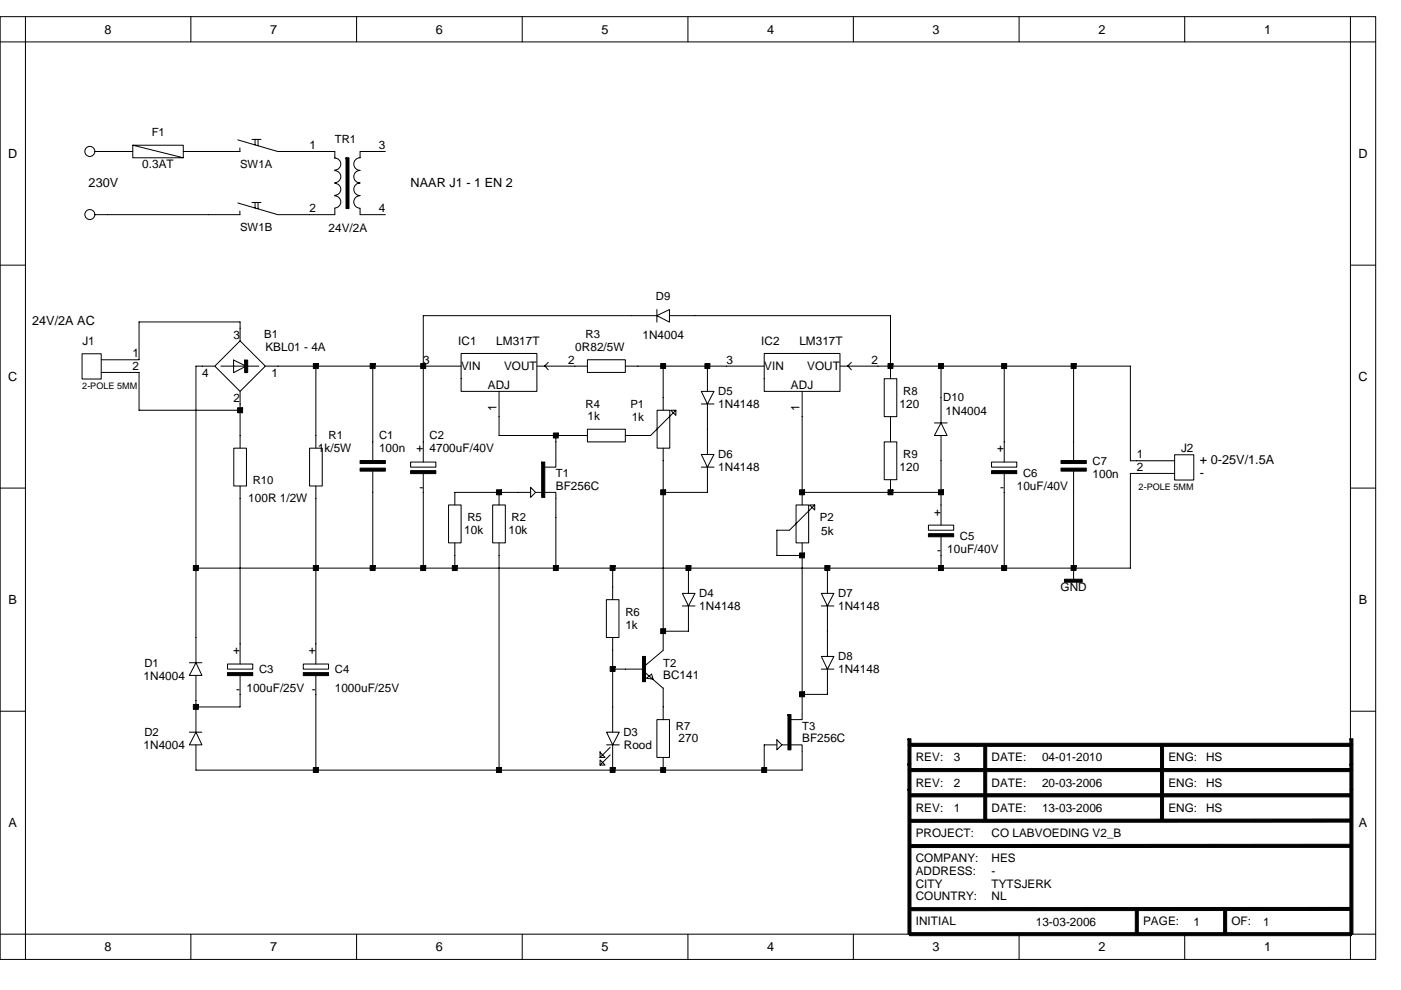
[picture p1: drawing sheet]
<svg xmlns="http://www.w3.org/2000/svg" width="297mm" height="210mm" viewBox="0 0 297 210" stroke-linecap="round" stroke-linejoin="round" font-family="sans-serif">
<g fill="none" stroke="#000" stroke-width=".21">
<path d="M0 3.5h291.7v200h-291.7zM5.4 8.9h280.9v189.2h-280.9zM5.4 3.5v5.4h-5.4M40.5 3.5v5.4M75.6 3.5v5.4M110.7 3.5v5.4M145.9 3.5v5.4M180.9 3.5v5.4M216.1 3.5v5.4M251.2 3.5v5.4M286.3 3.5v5.4h5.4M20.1 32.1h8"/>
<path d="M28.1 30.8h10.8v2.7h-10.8v-2.7l10.8 2.7zM50.4 29.7l8.5 2.4M50.9 31.4v.7h-12M53.4 29.6h1.9M54.1 29.6v1.1M54.7 29.6v1.2M58.9 32.1h12.1v1.4a1.27 1.27 0 0 1 1.3 1.3 1.27 1.27 0 0 1-1.3 1.3M71 38.9a1.27 1.27 0 0 1 1.3 1.3 1.27 1.27 0 0 1-1.3 1.2M71 36.2a1.28 1.28 0 0 1 1.3 1.3 1.28 1.28 0 0 1-1.3 1.3M76.3 32.2v1.3a1.33 1.33 0 0 0-1.3 1.3 1.33 1.33 0 0 0 1.3 1.3 1.33 1.33 0 0 0-1.3 1.4 1.33 1.33 0 0 0 1.3 1.3 1.34 1.34 0 0 0-1.3 1.3 1.34 1.34 0 0 0 1.3 1.4 1.33 1.33 0 0 0-1.3 1.3 1.33 1.33 0 0 0 1.3 1.4M76.3 32.1h5.4M0 56.2h5.4"/>
<path d="M50.4 43.1l8.5 2.4M50.9 44.8v.7h-30.8M53.4 42.9h1.9M54.1 42.9v1.2M54.7 42.9v1.3M71 41.6a1.28 1.28 0 0 1 1.3 1.2 1.28 1.28 0 0 1-1.3 1.3M71 44.2v1.3h-12.1M76.3 44.2v1.3h5.4M286.3 56.2h5.4M17.4 75h4.1v5.4h-4.1zM21.5 79h8v8h21.4M45.5 77.7l5.4-5.4 5.4 5.4-5.4 5.3z"/>
<path d="M45.5 77.7h-4v62.9M46.8 77.7h8.1M49.5 76.4l2.7 1.3-2.7 1.3zM50.9 72.3v-4h-21.4v8h-8M56.3 77.7h41.5M67 77.7v17.4M79 77.7v19.9M97.8 75h16v8h-16zM113.8 77.7h10.7M116.2 76.9l-.7 .7 .7 .8M124.5 76.3h8.1v2.7h-8.1zM132.6 77.7h29.4"/>
<path d="M139.3 67l2.6-1.3v2.6zM139.3 65.7v2.6M139.3 67h-49.6v31M140.6 77.7v9.3M141.9 67h46.9v13.3M150 77.7v5.3M162 75h16.1v8h-16.1zM178.1 77.7h61.6v20h9.3M180.5 76.9l-.8 .7 .8 .8M199.5 77.7v12M212.9 77.7v20.3M227.6 77.7v19.9"/>
<path d="M49.6 95.1h2.7v8h-2.7zM50.9 83v12.1M65.6 95.1h2.7v8h-2.7zM79 99.9v20.6M87.1 98h5.3v1.1h-5.3zM105.8 83v9.4h18.7M117.9 97.8v1.3h-2.7M117.9 92.4v5.3M124.5 91h8.1v2.7h-8.1zM139.3 87h2.7v8.1h-2.7zM140.6 95.1v42.8l-4.1 3.5M143.3 87v1.1l-1.1-1.1h1.1l-5.4 5.4h-5.3"/>
<path d="M148.7 83h2.7l-1.4 2.7zM148.7 96.4h2.7l-1.4 2.7zM148.7 85.7h2.7M148.7 99.1h2.7M150 99.1v5.3h-9.4M150 85.7v10.7M170.1 83v24.1M187.5 80.3h2.6v8.1h-2.6zM187.5 93.7h2.6v8h-2.6zM188.8 88.4v5.3M198.1 89.7h2.7M199.5 89.7l1.3 2.7h-2.7z"/>
<path d="M199.5 92.4v19M210.2 98h5.4v1.1h-5.4zM227.6 99.9v23.3M249 96.5h4.1v5.3h-4.1zM0 103.5h5.4M50.9 103.1v37.7M67 103.1v37.7M89.7 100.1v20.4M95.1 107.1h2.7v8h-2.7zM96.4 115.1v5.4M104.5 107.1h2.6v8h-2.6zM105.8 104.4v2.7"/>
<path d="M105.8 115.1v48.2M112.5 103.4l1.1 1-1.1 1.1zM112.5 104.4h-16.1v2.7M113.6 104.4h4.3v1.4M117.9 105.8v14.7M168.8 107.1h2.6v8h-2.6zM170.1 104.4h29.4M170.1 115.1v36.2M172.7 107.1v1.1l-1-1.1h1l-5.3 5.4h-2.7v5.3h5.4M188.8 101.7v2.7M196.8 111.4h5.4v1.1h-5.4zM199.5 113.5v7"/>
<path d="M212.9 100.1v20.4M249 100.4h-9.3v20.1h-198.2M286.3 103.5h5.4M128.6 127.2h2.6v8h-2.6zM129.9 120.5v6.7M129.9 135.2v20.1M144.7 125.9h2.7l-1.4 2.6zM144.7 128.5h2.7M146 128.5v5.4h-5.4M146 120.5v5.4M174.1 125.9h2.7l-1.4 2.6zM174.1 139.2h2.7l-1.4 2.7z"/>
<path d="M174.1 128.5h2.7M175.4 120.5v5.4M175.4 128.5v10.7M0 150.9h5.4M40.1 140.6h2.7M40.1 155.3h2.7M41.5 140.6l1.3 2.7h-2.7zM41.5 155.3l1.3 2.7h-2.7zM41.5 158v5.3h128.6v-4M41.5 143.3v12M48.2 140.8h5.4v1.1h-5.4zM50.9 142.9v7h-9.4"/>
<path d="M64.3 140.8h5.4v1.1h-5.4zM67 142.9v20.4M127.2 159.6l1.1 1.1h-1.1M127.2 159.4v1.3M128.6 155.3h2.7l-1.4 2.7zM128.6 158h2.7M129.4 158.5l-2.2 2.2M129.9 141.9h6.7M129.9 158v5.3M136.5 142.5l4.1 3.5M137.1 143.8l1.1-.8 .3 1.1zM139.3 152.6h2.6v8.1h-2.6z"/>
<path d="M140.6 145.9v6.7M164.7 156.9l1.1 1.1-1.1 1zM164.7 158h-2.7v5.3M165.8 158h4.3v1.4M170.1 151.3v1.3h-2.7M174.1 141.9h2.7M175.4 141.9v5.4h-5.3M286.3 150.9h5.4M127.2 161.2l1.1 1.1h-1.1zM129.4 160.1l-2.2 2.2M140.6 160.7v2.6M0 198.1h5.4v5.4"/>
<path d="M40.5 198.1v5.4M75.6 198.1v5.4M110.7 198.1v5.4M145.9 198.1v5.4M180.9 198.1v5.4M216.1 198.1v5.4M251.2 198.1v5.4M291.7 198.1h-5.4v5.4"/>
<circle cx="19" cy="32.1" r="1.06"/>
<circle cx="19" cy="45.5" r="1.06"/>
</g>
<g fill="#000" stroke="#000" stroke-width=".21">
<path d="M73.4 33.5h.6v10.7h-.6z" fill-rule="evenodd"/>
<path d="M51.9 76.4h.6v2.6h-.6z" fill-rule="evenodd"/>
<path d="M66.4 77.1v1.1h1.1v-1.1z" fill-rule="evenodd"/>
<path d="M78.5 77.1v1.1h1v-1.1z" fill-rule="evenodd"/>
<path d="M89.2 77.1v1.1h1.1v-1.1z" fill-rule="evenodd"/>
<path d="M140.1 77.1v1.1h1v-1.1z" fill-rule="evenodd"/>
<path d="M149.5 77.1v1.1h1v-1.1z" fill-rule="evenodd"/>
<path d="M188.3 77.1v1.1h1v-1.1z" fill-rule="evenodd"/>
<path d="M199 77.1v1.1h1v-1.1z" fill-rule="evenodd"/>
<path d="M212.4 77.1v1.1h1v-1.1z" fill-rule="evenodd"/>
<path d="M227.1 77.1v1.1h1.1v-1.1z" fill-rule="evenodd"/>
<path d="M50.4 86.5v1h1v-1z" fill-rule="evenodd"/>
<path d="M76.3 97.7h5.4v.6h-5.4z" fill-rule="evenodd"/>
<path d="M76.3 99.3h5.4v.6h-5.4z" fill-rule="evenodd"/>
<path d="M117.3 91.8v1.1h1.1v-1.1z" fill-rule="evenodd"/>
<path d="M225 97.7h5.3v.6h-5.3z" fill-rule="evenodd"/>
<path d="M225 99.3h5.3v.6h-5.3z" fill-rule="evenodd"/>
<path d="M87.1 99.8h5.3v.7h-5.3z" fill-rule="evenodd"/>
<path d="M105.3 103.9v1h1v-1z" fill-rule="evenodd"/>
<path d="M114.8 98h.7v7.5h-.7z" fill-rule="evenodd"/>
<path d="M140.1 103.9v1h1v-1z" fill-rule="evenodd"/>
<path d="M169.5 103.9v1h1.1v-1z" fill-rule="evenodd"/>
<path d="M169.5 117.3v1h1.1v-1z" fill-rule="evenodd"/>
<path d="M188.3 103.9v1h1v-1z" fill-rule="evenodd"/>
<path d="M196.8 113.2h5.4v.7h-5.4z" fill-rule="evenodd"/>
<path d="M199 103.9v1h1v-1z" fill-rule="evenodd"/>
<path d="M210.2 99.8h5.4v.7h-5.4z" fill-rule="evenodd"/>
<path d="M41 120v1h1.1v-1z" fill-rule="evenodd"/>
<path d="M66.4 120v1h1.1v-1z" fill-rule="evenodd"/>
<path d="M78.5 120v1h1v-1z" fill-rule="evenodd"/>
<path d="M89.2 120v1h1.1v-1z" fill-rule="evenodd"/>
<path d="M95.9 120v1h1v-1z" fill-rule="evenodd"/>
<path d="M117.3 120v1h1.1v-1z" fill-rule="evenodd"/>
<path d="M129.4 120v1h1v-1z" fill-rule="evenodd"/>
<path d="M140.1 133.3v1.1h1v-1.1z" fill-rule="evenodd"/>
<path d="M145.4 120v1h1.1v-1z" fill-rule="evenodd"/>
<path d="M174.9 120v1h1v-1z" fill-rule="evenodd"/>
<path d="M199 120v1h1v-1z" fill-rule="evenodd"/>
<path d="M212.4 120v1h1v-1z" fill-rule="evenodd"/>
<path d="M225.7 122.9h3.5v.6h-3.5z" fill-rule="evenodd"/>
<path d="M227.1 120v1h1.1v-1z" fill-rule="evenodd"/>
<path d="M229.2 122.9h.2v.6h-.2z" fill-rule="evenodd"/>
<path d="M41 149.4v1.1h1.1v-1.1z" fill-rule="evenodd"/>
<path d="M48.2 142.7h5.4v.6h-5.4z" fill-rule="evenodd"/>
<path d="M64.3 142.7h5.4v.6h-5.4z" fill-rule="evenodd"/>
<path d="M129.4 141.4v1h1v-1z" fill-rule="evenodd"/>
<path d="M136.2 139.2h.7v5.4h-.7z" fill-rule="evenodd"/>
<path d="M167.1 151.6h.6v7.4h-.6z" fill-rule="evenodd"/>
<path d="M169.5 146.7v1.1h1.1v-1.1z" fill-rule="evenodd"/>
<path d="M192.5 158v4.1h.6v-4.1z" fill-rule="evenodd"/>
<path d="M192.5 156.7h.6v1.3h-.6z" fill-rule="evenodd"/>
<path d="M192.8 157.6h93.7v.7h-93.7z" fill-rule="evenodd"/>
<path d="M286.2 156.7h.6v1.3h-.6z" fill-rule="evenodd"/>
<path d="M66.4 162.8v1.1h1.1v-1.1z" fill-rule="evenodd"/>
<path d="M105.3 162.8v1.1h1v-1.1z" fill-rule="evenodd"/>
<path d="M129.4 162.8v1.1h1v-1.1z" fill-rule="evenodd"/>
<path d="M140.1 162.8v1.1h1v-1.1z" fill-rule="evenodd"/>
<path d="M161.5 162.8v1.1h1v-1.1z" fill-rule="evenodd"/>
<path d="M192.5 163.3v4.1h.6v-4.1z" fill-rule="evenodd"/>
<path d="M192.5 162.1h.6v1.2h-.6z" fill-rule="evenodd"/>
<path d="M192.8 179.1h93.7v.6l-93.7 .1z" fill-rule="evenodd"/>
<path d="M192.8 173.8l93.7-.1v.7h-93.7z" fill-rule="evenodd"/>
<path d="M192.8 163h93.7v.7h-93.7z" fill-rule="evenodd"/>
<path d="M208.6 168.7h.6v5.4h-.6z" fill-rule="evenodd"/>
<path d="M208.6 163.3h.6v5.4h-.6z" fill-rule="evenodd"/>
<path d="M208.6 158h.6v5.3h-.6z" fill-rule="evenodd"/>
<path d="M246.1 168.7h.6v5.4h-.6z" fill-rule="evenodd"/>
<path d="M246.1 163.3h.6v5.4h-.6z" fill-rule="evenodd"/>
<path d="M246.1 158h.6v5.3h-.6z" fill-rule="evenodd"/>
<path d="M286.2 167.4v30.7h.6v-30.7z" fill-rule="evenodd"/>
<path d="M286.2 163.3h.6v4.1h-.6z" fill-rule="evenodd"/>
<path d="M286.2 162.1h.6v1.2h-.6z" fill-rule="evenodd"/>
<path d="M286.2 158h.6v4.1h-.6z" fill-rule="evenodd"/>
<path d="M192.8 168.4h93.7v.6h-93.7z" fill-rule="evenodd"/>
<path d="M192.5 167.4h.6v30.7h-.6z" fill-rule="evenodd"/>
<path d="M192.7 192.5h93.8v.6l-93.8 .1z" fill-rule="evenodd"/>
<path d="M192.8 197.8h93.7v.7h-93.7z" fill-rule="evenodd"/>
<path d="M240.7 192.8h.6v5.3h-.6z" fill-rule="evenodd"/>
<path d="M259.4 192.8h.7v5.3h-.7z" fill-rule="evenodd"/>
</g>
<g font-size="2.7">
<text x="22.2" y="7.1">8</text>
<text x="57.3" y="7.1">7</text>
<text x="92.4" y="7.1">6</text>
<text x="127.5" y="7.1">5</text>
<text x="162.6" y="7.1">4</text>
<text x="197.7" y="7.1">3</text>
<text x="232.9" y="7.1">2</text>
<text x="268" y="7.1">1</text>
<text x="1.8" y="33.5">D</text>
<text x="288" y="33.5">D</text>
<text x="18.8" y="39.6">230V</text>
<text x="87.1" y="39.6">NAAR J1 - 1 EN 2</text>
<text x="6.8" y="69">24V/2A AC</text>
<text x="1.8" y="80.8">C</text>
<text x="288" y="80.8">C</text>
<text x="254.4" y="98.5">+ 0-25V/1.5A</text>
<text x="254.4" y="101.2">-</text>
<text x="1.8" y="128.1">B</text>
<text x="288.1" y="128.1">B</text>
<text x="1.8" y="175.4">A</text>
<text x="288.1" y="175.4">A</text>
<text x="22.2" y="201.7">8</text>
<text x="57.3" y="201.7">7</text>
<text x="92.4" y="201.7">6</text>
<text x="127.5" y="201.7">5</text>
<text x="162.6" y="201.7">4</text>
<text x="197.7" y="201.7">3</text>
<text x="232.9" y="201.7">2</text>
<text x="268" y="201.7">1</text>
</g>
<g font-size="2.5">
<text x="30.2" y="35.7">0.3AT</text>
<text x="65.6" y="31.6">1</text>
<text x="80.3" y="31.6">3</text>
<text x="65.6" y="45">2</text>
<text x="80.3" y="45">4</text>
<text x="69.7" y="49.1">24V/2A</text>
<text x="49.5" y="71.8">3</text>
<text x="136.2" y="71.9">1N4004</text>
<text x="17.5" y="73.1">J1</text>
<text x="28.1" y="75.8">1</text>
<text x="56.3" y="74.5">KBL01 - 4A</text>
<text x="89.7" y="77.1">3</text>
<text x="97.2" y="73.1">IC1</text>
<text x="105.2" y="73.1">LM317T</text>
<text x="120.5" y="77.1">2</text>
<text x="122" y="74.4">0R82/5W</text>
<text x="154" y="77.1">3</text>
<text x="161.4" y="73.1">IC2</text>
<text x="169.5" y="73.1">LM317T</text>
<text x="184.7" y="77.1">2</text>
<text x="28.1" y="78.4">2</text>
<text x="42.9" y="79.9">4</text>
<text x="57.5" y="79.9">1</text>
<text x="97.8" y="78.5">VIN</text>
<text x="103.4" y="82.5">ADJ</text>
<text x="106.9" y="78.5">VOUT</text>
<text x="162" y="78.5">VIN</text>
<text x="167.7" y="82.5">ADJ</text>
<text x="171.1" y="78.5">VOUT</text>
<text x="49.5" y="85.2">2</text>
<text x="105.2" y="87.1" transform="rotate(-90 105.2 87.1)">1</text>
<text x="124.6" y="89.2">1k</text>
<text x="133.9" y="89.3">1k</text>
<text x="152.3" y="86.5">1N4148</text>
<text x="169.5" y="87.1" transform="rotate(-90 169.5 87.1)">1</text>
<text x="190.7" y="86.5">120</text>
<text x="200.5" y="87.9">1N4004</text>
<text x="67.4" y="95.8">1k/5W</text>
<text x="80.4" y="96">100n</text>
<text x="88.3" y="96">+</text>
<text x="91.1" y="96">4700uF/40V</text>
<text x="211.5" y="96">+</text>
<text x="250.4" y="95.9">J2</text>
<text x="152.3" y="99.9">1N4148</text>
<text x="190.7" y="99.9">120</text>
<text x="231.6" y="101.3">100n</text>
<text x="241" y="97.2">1</text>
<text x="241" y="99.9">2</text>
<text x="52.6" y="106.6">100R 1/2W</text>
<text x="88.9" y="104.1">-</text>
<text x="117.9" y="103.9">BF256C</text>
<text x="212.1" y="104.1">-</text>
<text x="215.6" y="104">10uF/40V</text>
<text x="98.4" y="113.2">10k</text>
<text x="107.8" y="113.2">10k</text>
<text x="174.1" y="113.4">5k</text>
<text x="198.1" y="109.3">+</text>
<text x="198.7" y="117.5">-</text>
<text x="200.8" y="117.4">10uF/40V</text>
<text x="224.9" y="125.3">GND</text>
<text x="148.3" y="129.3">1N4148</text>
<text x="177.7" y="129.3">1N4148</text>
<text x="132.6" y="133.3">1k</text>
<text x="49.4" y="138.8">+</text>
<text x="65.5" y="138.8">+</text>
<text x="177.7" y="142.7">1N4148</text>
<text x="30.5" y="144.2">1N4004</text>
<text x="50.1" y="147">-</text>
<text x="52.3" y="146.8">100uF/25V -</text>
<text x="71" y="146.8">1000uF/25V</text>
<text x="140.6" y="144.1">BC141</text>
<text x="30.5" y="158.9">1N4004</text>
<text x="132.3" y="158.8">Rood</text>
<text x="143.9" y="157.4">270</text>
<text x="170.1" y="157.5">BF256C</text>
<text x="194.2" y="161.5">REV:</text>
<text x="202.2" y="161.5">3</text>
<text x="210.2" y="161.5">DATE:</text>
<text x="220.9" y="161.5">04-01-2010</text>
<text x="247.7" y="161.5">ENG:</text>
<text x="255.7" y="161.5">HS</text>
<text x="194.2" y="166.9">REV:</text>
<text x="202.2" y="166.9">2</text>
<text x="210.2" y="166.9">DATE:</text>
<text x="220.9" y="166.9">20-03-2006</text>
<text x="247.7" y="166.9">ENG:</text>
<text x="255.7" y="166.9">HS</text>
<text x="194.2" y="172.2">REV:</text>
<text x="202.2" y="172.2">1</text>
<text x="210.2" y="172.2">DATE:</text>
<text x="220.9" y="172.2">13-03-2006</text>
<text x="247.7" y="172.2">ENG:</text>
<text x="255.7" y="172.2">HS</text>
<text x="194.2" y="177.6">PROJECT:</text>
<text x="210.2" y="177.6">CO LABVOEDING V2_B</text>
<text x="194.2" y="182.9">COMPANY:</text>
<text x="194.2" y="185.6">ADDRESS:</text>
<text x="210.2" y="182.9">HES</text>
<text x="210.2" y="185.6">-</text>
<text x="194.2" y="190.9">COUNTRY:</text>
<text x="194.2" y="188.3">CITY</text>
<text x="210.2" y="188.3">TYTSJERK</text>
<text x="210.2" y="190.9">NL</text>
<text x="194.2" y="196.3">INITIAL</text>
<text x="219.6" y="196.3">13-03-2006</text>
<text x="242.4" y="196.3">PAGE:</text>
<text x="253.1" y="196.3">1</text>
<text x="261.1" y="196.3">OF:</text>
<text x="267.8" y="196.3">1</text>
</g>
<g font-size="2.4">
<text x="32.2" y="28.9">F1</text>
<text x="50.9" y="35.6">SW1A</text>
<text x="71" y="30.2">TR1</text>
<text x="50.9" y="49">SW1B</text>
<text x="139.1" y="63.7">D9</text>
<text x="56" y="71.8">B1</text>
<text x="124.2" y="71.8">R3</text>
<text x="152.3" y="83.8">D5</text>
<text x="191.5" y="83.8">R8</text>
<text x="124.2" y="86.5">R4</text>
<text x="133.7" y="86.5">P1</text>
<text x="200" y="85.2">D10</text>
<text x="69.7" y="93.2">R1</text>
<text x="80.4" y="93.2">C1</text>
<text x="91.1" y="93.2">C2</text>
<text x="117.9" y="101.2">T1</text>
<text x="152.3" y="97.2">D6</text>
<text x="191.5" y="97.2">R9</text>
<text x="216.9" y="101.2">C6</text>
<text x="231.6" y="98.5">C7</text>
<text x="53.6" y="102.6">R10</text>
<text x="99.1" y="110.6">R5</text>
<text x="108.5" y="110.6">R2</text>
<text x="173.8" y="110.6">P2</text>
<text x="203.5" y="114.6">C5</text>
<text x="132.6" y="130.7">R6</text>
<text x="148.2" y="126.7">D4</text>
<text x="177.7" y="126.7">D7</text>
<text x="30.6" y="141.4">D1</text>
<text x="54.9" y="142.7">C3</text>
<text x="71" y="142.7">C4</text>
<text x="140.6" y="141.4">T2</text>
<text x="177.7" y="140">D8</text>
<text x="143.3" y="154.8">R7</text>
<text x="170.1" y="154.8">T3</text>
<text x="30.6" y="156.1">D2</text>
<text x="132.2" y="156.1">D3</text>
</g>
<g font-size="1.9">
<text x="17.4" y="82.6">2-POLE 5MM</text>
<text x="241.4" y="104">2-POLE 5MM</text>
</g>
</svg>
